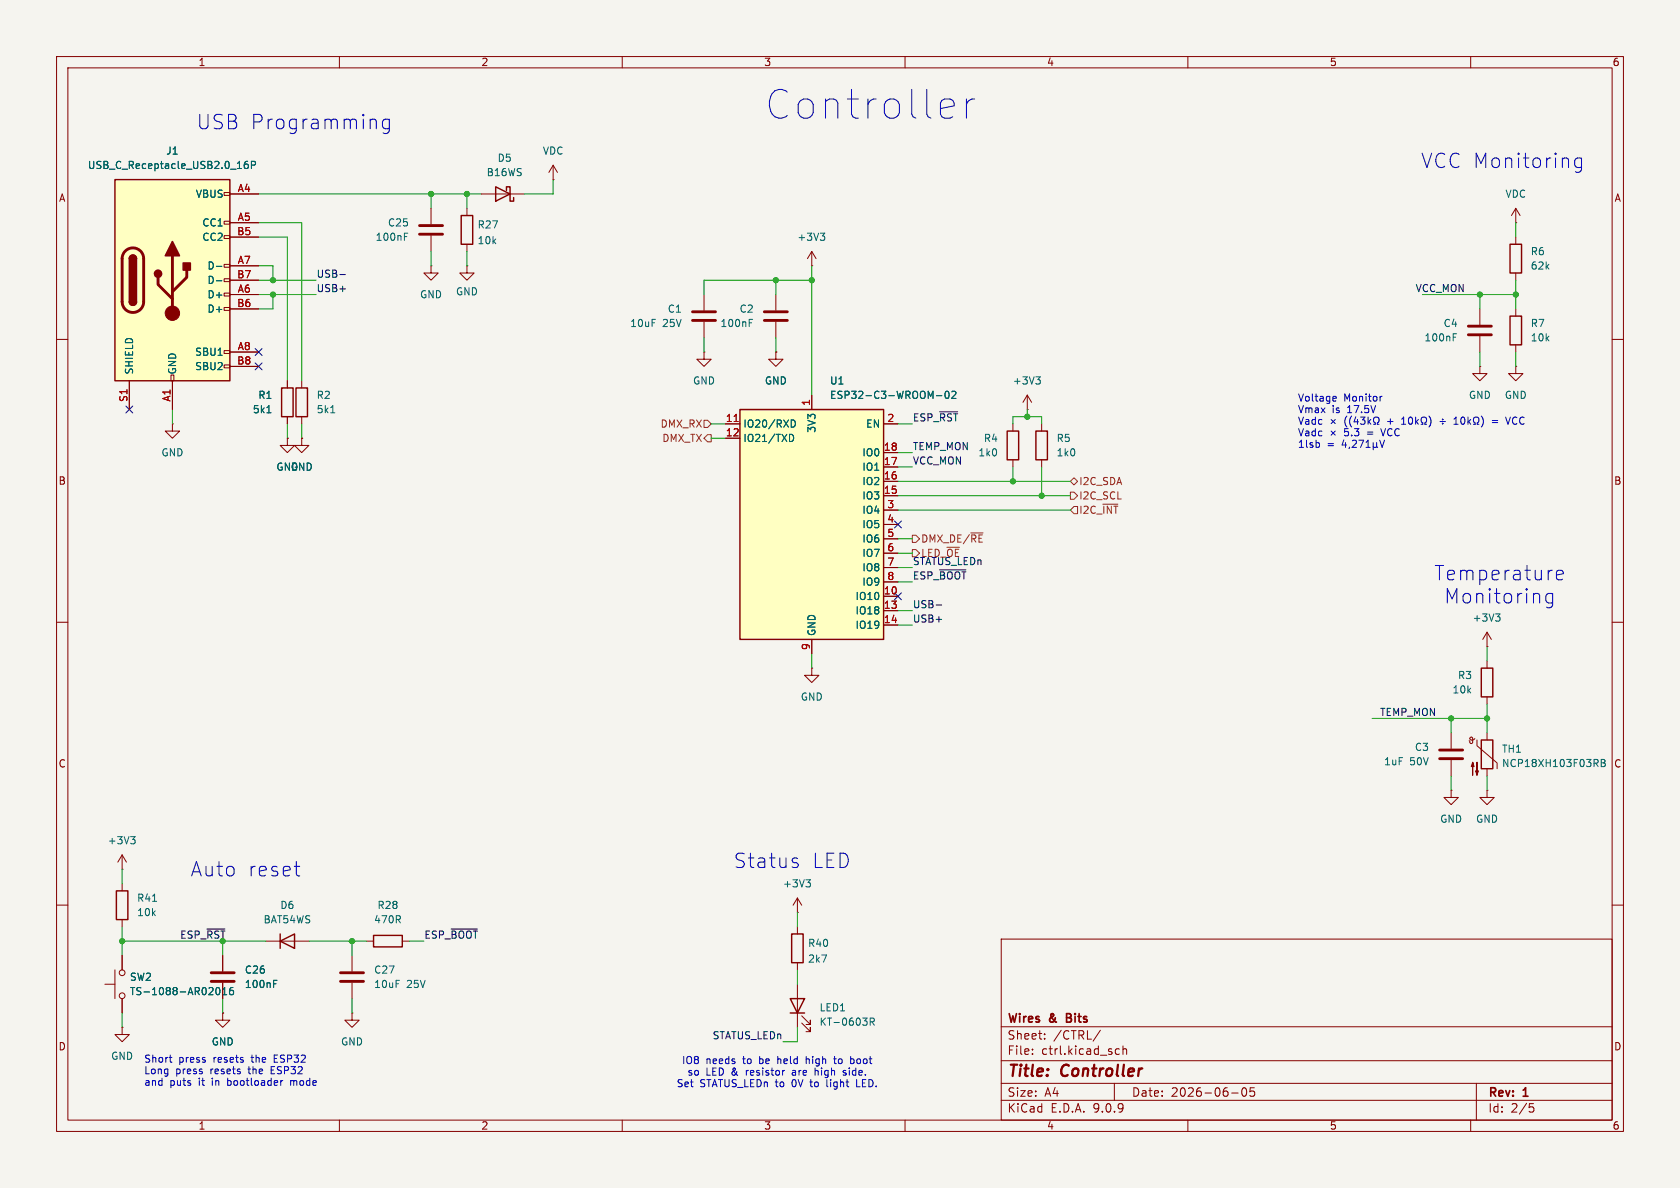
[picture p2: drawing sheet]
<svg xmlns="http://www.w3.org/2000/svg" width="297mm" height="210mm" viewBox="0 0 297 210" stroke-linecap="round" stroke-linejoin="round" font-family="sans-serif">
<path d="M0 0h297v210h-297z" fill="#f5f4ef" stroke="#f5f4ef" stroke-width=".18"/>
<g fill="none" stroke="#840000" stroke-width=".18">
<path d="M10 10h277v190h-277zM12 12h273v186h-273zM60 10v2M110 10v2M160 10v2M210 10v2M260 10v2M268 39.4h.1M268 36.8v2.6M268 36.8l-.8 1.3M268 36.8l.7 1.3M261.6 54.6v2.8"/>
<path d="M261.6 59.4v2.8M268 41.9v1.3M268 48.3v1.2M268 54.6v1.3M10 60h2M50.8 77.5v1.2h1.3l-1.3 1.3-1.3-1.3h1.3M50.8 77.5h.1M50.8 67.3v1.3M50.8 73.7v1.2M53.3 77.5v1.2h1.3l-1.3 1.3-1.2-1.3h1.2M53.3 77.5h.1M53.3 67.3v1.3"/>
<path d="M53.3 73.7v1.2M184.1 74.9v1.3M261.6 64.8v1.2h1.3l-1.3 1.3-1.3-1.3h1.3M261.6 64.8h.1M268 64.8v1.2h-1.3l1.3 1.3 1.2-1.3h-1.2M268 64.8h.1M268 61v1.2M285 60h2M184.1 81.3v1.3M10 110h2M262.9 114.3h.1M262.9 111.8l.8 1.2"/>
<path d="M262.9 111.8l-.8 1.2M262.9 111.8v2.5M262.9 116.8v1.3M285 110h2M256.5 129.5v2.8M256.5 134.4v2.8M262.9 123.2v1.3M21.6 153.7h.1M21.6 151.1l-.8 1.3M21.6 151.1l.8 1.3M21.6 151.1v2.6M21.6 156.2v1.3"/>
<path d="M10 160h2M21.6 162.6v1.2M39.4 179.1v1.2h1.2l-1.2 1.3-1.3-1.3h1.3M39.4 179.1h.1M47 166.4h7.6M62.2 179.1v1.2h1.3l-1.3 1.3-1.2-1.3h1.2M62.2 179.1h.1M62.2 168.9v2.8M62.2 173.7v2.8M64.8 166.4h1.2M71.1 166.4h1.3M177 166h108v32h-108z"/>
<path d="M285 160h2M60 198v2M110 198v2M160 198v2M177 194.5h108M177 191.5h108M177 187.5h108M177 181.5h108M182.5 186.3v.1M182.5 185.5v.1M184.7 183.6v.1M184.7 182.8v.1"/>
<path d="M194.5 182.1l-1.3 2M197 191.5v3M197.3 186.3h.6M197.3 185.5h.6M198.5 185.5l.2-.1 .4 .1 .1 .9M198.5 184.9v1.5M210 198v2M217.7 193.2h1.2M219.7 192.4l.2-.1a.81 .81 0 0 1 .6 .6 .81 .81 0 0 1-.3 .8l-.2 .1a.81 .81 0 0 1-.3-1.4zM221.7 192.3h-.7v.7l.2-.1h.5l.1 .3-.1 .5-.2 .1-.5-.1M260 198v2M261 191.5v6.5"/>
<path d="M270.4 195.1h.7M270.5 195.7h.4l.3 .3-.2 .5-.5 .1"/>
</g>
<path d="M188.6 179.9h.5M189.1 179.2h-.5v1.5h.5" fill="none" stroke="#840000" stroke-width=".3"/>
<path d="M267 55.9h2v5.1h-2zM267 43.2h2v5.1h-2zM49.8 68.6h2v5.1h-2zM52.3 68.6h2.1v5.1h-2.1zM183.1 76.2h2.1v5.1h-2.1zM261.9 118.1h2v5.1h-2zM20.6 157.5h2v5.1h-2zM49.5 166.4l2.6-1.3v2.5zM49.5 165.1v2.5M66 165.4h5.1v2h-5.1z" fill="none" stroke="#840000" stroke-width=".25"/>
<path d="M256.9 59.6h.4M256.9 59h.6M47.2 73h.7M58.5 73h.7M264.9 109l.3 .3v.3l-.3 .2M265.2 108.5l-.4 .5M23.1 147.9h.8l-.4 .5M23.6 148.4l.3 .2v.3l-.3 .3M27 159.3h.7" fill="none" stroke="#006464" stroke-width=".18"/>
<path d="M259.6 57.7h4.1M259.6 59.2h4.1M254.5 132.6h4.1M254.5 134.1h4.1M60.2 172h4.1M60.2 173.5h4.1" fill="none" stroke="#840000" stroke-width=".51"/>
<path d="M20.3 31.8h20.3v35.5h-20.3z" fill="#ffffc2"/>
<g fill="none" stroke="#840000" stroke-width=".18">
<path d="M39.6 34h1v.5h-1zM39.6 39.1h1v.5h-1zM40.6 34.3h5.1M40.6 39.4h5.1M76.2 36.8v2.8M82.5 36.8v1.3M85.1 34.3h7.6M97.8 31.8h.1M97.8 29.2l-.8 1.3M97.8 29.2l.8 1.3M97.8 29.2v2.6M39.6 41.7h1v.5h-1z"/>
<path d="M39.6 46.7h1v.5h-1zM39.6 49.3h1v.5h-1zM39.6 51.8h1v.5h-1zM39.6 54.4h1v.5h-1zM40.6 41.9h5.1M40.6 47h5.1M40.6 49.5h5.1M40.6 52.1h5.1M40.6 54.6h5.1M76.2 47v1.3h1.3l-1.3 1.2-1.3-1.2h1.3M76.2 47h.1M76.2 41.7v2.8"/>
<path d="M82.5 47v1.3h1.3l-1.3 1.2-1.2-1.2h1.2M82.5 47h.1M82.5 43.2v1.3M22.9 67.3v5.1M30.2 66.3h.5v1h-.5zM30.5 74.9v1.3h1.2l-1.2 1.3-1.3-1.3h1.3M30.5 74.9h.1M30.5 67.3v5.1M39.6 62h1v.5h-1zM39.6 64.5h1v.5h-1zM40.6 62.2h5.1M40.6 64.8h5.1"/>
<path d="M141 163.8v1.3M141 170.2v1.3"/>
</g>
<path d="M20.3 31.8h20.3v35.5h-20.3zM81.5 38.1h2.1v5.1h-2.1zM87.6 33l2.6 1.3-2.6 1.3zM89.5 33.7v-.7h.7v2.6h.6v-.7M22.9 45.7a.64 .64 0 0 1 .6-.6 .64 .64 0 0 1 .6 .6M22.9 53.3a.64 .64 0 0 0 .6 .7 .64 .64 0 0 0 .6-.7M140 165.1h2v5.1h-2z" fill="none" stroke="#840000" stroke-width=".25"/>
<path d="M74.2 39.9h4M22.1 44.4a1.9 1.9 0 0 1 2.1-.4 1.9 1.9 0 0 1 1.2 1.7v7.6a1.91 1.91 0 0 1-1.9 1.9 1.91 1.91 0 0 1-1.9-1.9v-7.7l.2-.7zM27.9 49v1.3l2.6 2.5M30.5 45.2v10.2M33 47.8v1.2l-2.5 2.6M74.2 41.4h4" fill="none" stroke="#840000" stroke-width=".51"/>
<g fill="#840000" stroke="#840000" stroke-width=".25">
<path d="M22.9 45.7h1.2v7.6h-1.2z"/>
<path d="M23 45.3a.64 .64 0 0 1 .7-.2 .64 .64 0 0 1 .4 .6h-1.2z"/>
<path d="M22.9 53.3h1.2a.64 .64 0 0 1-.6 .7 .64 .64 0 0 1-.6-.7z"/>
<path d="M30.5 42.7l1.2 2.5h-2.5z"/>
<path d="M32.4 46.5h1.3v1.3h-1.3z"/>
<circle cx="27.9" cy="48.4" r=".63"/>
</g>
<circle cx="30.5" cy="55.4" r="1.27" fill="#840000" stroke="#840000" stroke-width=".18"/>
<path d="M43.8 28.5l-.4 .1a.86 .86 0 0 0 0 1.2l.4-.1 .1-.5-.2-.2-.4 .1-.1 .1M44.4 29.2l.7-.1 .1-.2-.1-.3-.7-.1v1.3M38.3 47.1h.9M38.3 49.6h.9M71.5 41.8h.4M71.5 41.2h.6" fill="none" stroke="#006464" stroke-width=".18"/>
<path d="M130.8 72.4h25.4v40.6h-25.4z" fill="#ffffc2"/>
<path d="M130.8 72.4h25.4v40.6h-25.4zM178.1 76.2h2v5.1h-2zM261.9 130.8h2v5.1h-2zM139.7 176.5h2.5l-1.2 2.6zM139.7 179.1h2.5" fill="none" stroke="#840000" stroke-width=".25"/>
<g fill="none" stroke="#840000" stroke-width=".18">
<path d="M40.6 34.3h5.1M40.6 39.4h5.1M40.6 41.9h5.1M40.6 47h5.1M40.6 49.5h5.1M40.6 52.1h5.1M40.6 54.6h5.1M124.5 52.1v2.8M124.5 56.9v2.8M137.2 52.1v2.8M137.2 56.9v2.8M143.5 47h.1"/>
<path d="M143.5 44.5v2.5M143.5 44.5l-.8 1.2M143.5 44.5l.8 1.2M22.9 67.3v5.1M30.5 67.3v5.1M40.6 62.2h5.1M40.6 64.8h5.1M50.8 77.5h.1M50.8 67.3v1.3M50.8 73.7v1.2M53.3 77.5h.1M124.5 62.2v1.3h1.2l-1.2 1.3-1.3-1.3h1.3"/>
<path d="M124.5 62.2h.1M128.3 74.9h2.5M128.3 77.5h2.5M137.2 62.2v1.3h1.2l-1.2 1.3-1.3-1.3h1.3M137.2 62.2h.1M143.5 69.9v2.5M156.2 74.9h2.5M179.1 74.9v1.3M181.6 72.4h.1M181.6 69.9l-.8 1.2M181.6 69.9l.8 1.2M181.6 69.9v2.5"/>
<path d="M156.2 80h2.5M156.2 82.6h2.5M156.2 85.1h2.5M156.2 87.6h2.5M156.2 90.2h2.5M156.2 92.7h2.5M156.2 95.3h2.5M156.2 97.8h2.5M179.1 81.3v1.3M143.5 118.1v1.3h1.3l-1.3 1.3-1.3-1.3h1.3M143.5 118.1h.1M143.5 113v2.6"/>
<path d="M156.2 100.3h2.5M156.2 102.9h2.5M156.2 105.4h2.5M156.2 108h2.5M156.2 110.5h2.5M256.5 139.7v1.3h1.3l-1.3 1.2-1.2-1.2h1.2M256.5 139.7h.1M260.7 130.6l-.2 .2h-.4l-.2-.1v-.3l.2-.1 .2 .2v.7l-.1 .2h-.3l-.2-.5M261.1 130.8v1l3.6 3.1v1M262.9 139.7v1.3h-1.3l1.3 1.2 1.3-1.2h-1.3M262.9 139.7h.1M262.9 129.5v1.3"/>
<path d="M262.9 135.9v1.3M141 158.8v2.5M141 158.8l-.8 1.2M141 158.8l.7 1.2M18.5 174h1.8M20.3 171.5v5M21.6 168.9v2.6M21.6 176.5v2.6M39.4 179.1h.1M39.4 168.9v2.8M39.4 173.7v2.8M141 161.3h.1"/>
<path d="M141 174v7.6M141.7 179.6l1.6 1.5v-.8v.8h-.8M21.6 181.6v1.3h1.3l-1.3 1.3-1.3-1.3h1.3M21.6 181.6h.1M141.7 180.8l1.6 1.6v-.8v.8h-.8"/>
<circle cx="21.6" cy="172" r=".51"/>
<circle cx="21.6" cy="176" r=".51"/>
</g>
<g fill="none" stroke="#006464" stroke-width=".18">
<path d="M43.8 28.5l-.4 .1a.86 .86 0 0 0 0 1.2l.4-.1 .1-.5-.2-.2-.4 .1-.1 .1M44.4 29.2l.7-.1 .1-.2-.1-.3-.7-.1v1.3M38.3 47.1h.9M38.3 49.6h.9M132.5 57.1h.4M132.5 56.5h.6M145 41.2h.8l-.4 .5M145.6 41.7l.2 .2v.3l-.2 .3M47.2 73h.7M139.6 76.8a.64 .64 0 0 1 .7 .6 .64 .64 0 0 1-.7 .6M139.9 74.2a.64 .64 0 0 1 .7 .7 .64 .64 0 0 1-.7 .6M165.5 69.9h1"/>
<path d="M167.2 69.3l.2-.1a.68 .68 0 0 1 .4 .6 .68 .68 0 0 1-.4 .6l-.2-.1-.1-.4zM168.3 69.3l.5-.1 .2 .3-.8 .9h.8M183.1 66.6h.8l-.4 .5M183.7 67.1l.2 .2v.3l-.2 .3M283.1 134.2h.4l.2 .3-.2 .4 .2 .1 .1 .3-.2 .2h-.5zM283.1 134.9h.4M142.5 155.5h.8l-.5 .5M143 156l.3 .2v.3l-.3 .3M38.2 175.1l.1-.4 .2-.1a.68 .68 0 0 1 .4 .6 .68 .68 0 0 1-.4 .6l-.2-.1-.1-.3M39.4 175.8h.7M39.4 174.9l.3-.3v1.2M41.2 174.6h-.4a.86 .86 0 0 0 0 1.2l.4-.1 .1-.4-.2-.2h-.3l-.2 .2"/>
<path d="M48.4 173.9h.4M48.4 173.3h.6M153.8 180.6h.6l.2-.2-.1-.3-.7-.1v1.2M154.1 180.6l.5 .6"/>
</g>
<path d="M129.8 74.5h.7" fill="none" stroke="#a90000" stroke-width=".18"/>
<path d="M122.4 55.1h4.1M122.4 56.6h4.1M135.1 55.1h4.1M135.1 56.6h4.1M37.3 172h4.1M37.3 173.5h4.1" fill="none" stroke="#840000" stroke-width=".51"/>
<g fill="#840000" stroke="#840000" stroke-width=".18">
<path d="M260.3 134.7l.3 .8h-.5l.2-.8v2.3z"/>
<path d="M261.1 134.7v2.3l-.2-.7h.5l-.3 .7z"/>
</g>
<path d="M124.5 74.3h.6l.6 .6-.6 .7h-.6zM125.1 76.8h.6v1.3h-.6l-.6-.6zM161.3 94.6h.6l.7 .7-.7 .6h-.6zM161.3 97.2h.6l.7 .6-.7 .6h-.6zM189.2 87h.7l.6 .6-.6 .7h-.7zM189.2 85.1l.7-.6 .6 .6-.6 .6zM189.9 89.5h.6v1.3h-.6l-.7-.6z" fill="none" stroke="#725600" stroke-width=".18"/>
<path d="M60.1 48.5h1M166.1 72.8h3.2M165.5 107h1M166.1 100.7h4.7M36.6 164.2h3.2M79.8 164.2h4.6" fill="none" stroke="#0f0f0f" stroke-width=".18"/>
<g fill="none" stroke="#009600" stroke-width=".18">
<path d="M45.7 39.4h7.6v27.9M45.7 34.3h39.4M76.2 34.3v2.5M82.5 34.3v2.5M97.8 31.8v2.5h-5.1M268 39.4v2.5M45.7 49.5h10.2M45.7 47h2.6v2.5M45.7 41.9h5.1v25.4M45.7 52.1h10.2M48.3 52.1v2.5h-2.6M76.2 44.5v2.5"/>
<path d="M82.5 44.5v2.5M124.5 59.7v2.5M137.2 49.5v2.6M137.2 59.7v2.5M143.5 49.5h-19v2.6M143.5 47v22.9M251.5 52.1h16.5M261.6 52.1v2.5M268 49.5v5.1M30.5 72.4v2.5M50.8 74.9v2.6M53.3 74.9v2.6"/>
<path d="M125.7 77.5h2.6M125.7 74.9h2.6M158.7 74.9h2.6M179.1 74.9v-1.2h5v1.2M181.6 72.4v1.3M261.6 62.2v2.6M268 62.2v2.6M158.7 85.1h30.5M158.7 95.3h2.6M158.7 82.6h2.6M158.7 80h2.6M158.7 87.6h30.5"/>
<path d="M158.7 97.8h2.6M158.7 90.2h30.5M179.1 82.6v2.5M184.1 82.6v5M143.5 115.6v2.5M158.7 108h2.6M158.7 110.5h2.6M158.7 100.3h2.6M158.7 102.9h2.6M262.9 114.3v2.5M242.6 127h20.3M256.5 127v2.5"/>
<path d="M256.5 137.2v2.5M262.9 124.5v5M262.9 137.2v2.5M21.6 153.7v2.5M21.6 163.8v5.1M21.6 179.1v2.5M21.6 166.4h25.4M39.4 166.4v2.5M39.4 176.5v2.6M54.6 166.4h10.2M62.2 166.4v2.5M62.2 176.5v2.6"/>
<path d="M72.4 166.4h2.5M141 161.3v2.5M141 171.5v2.5M141 181.6v2.6h-2.6"/>
</g>
<path d="M22.3 71.8l1.2 1.2M23.5 71.8l-1.2 1.2M45.1 64.2l1.2 1.2M45.1 61.6l1.2 1.2M46.3 64.2l-1.2 1.2M46.3 61.6l-1.2 1.2M158.1 92.1l1.3 1.2M159.4 92.1l-1.3 1.2M158.1 104.8l1.3 1.2M159.4 104.8l-1.3 1.2" fill="none" stroke="#000084" stroke-width=".18"/>
<g fill="none" stroke="#0000c2" stroke-width=".18">
<path d="M168.4 17.7l.3 .5v.5l-2.4 .5M170.9 17.5v3.4M172.3 17.5a1.3 1.3 0 0 0-1.4 1M66.4 21.2l.1 .2v1.4M68.8 21.1v2a.69 .69 0 0 1-1.1 .4M68.8 21.2l-.7-.1-.5 .5v.7l.3 .3 .2 .2 .7-.2M279.6 27.9v2.1a.69 .69 0 0 1-1.1 .3M279.6 28l-.7-.1-.5 .5v.7l.2 .4 .3 .1 .7-.1M233.2 78.3l.1 .2-.1 .5M235.3 74.2l.8 .7M235.3 76.2l.8 .7M235.8 70.1h.4v.3l-.6 .1"/>
<path d="M236.1 74.2l-.8 .7M236.1 76.2l-.8 .7M236.2 70.8l-.4 .1M237.6 77.8l-.3 .9h.7M237.9 78.2v.9M238 73.6a1.47 1.47 0 0 0 .1 1.9M238.4 75.8h-.7v.6l.2-.1h.4l.1 .2v.4l-.2 .1-.5-.1M238.6 79l-.1 .3M238.9 73.6a1.47 1.47 0 0 0 .1 1.9M239 76.9v.1M239.1 77.9l.5-.1 .2 .4-.8 .9h.8M239.4 75.8h.8l-.4 .5 .4 .1v.5l-.2 .1-.6-.1"/>
<path d="M239.7 73.7l-.3 .9h.8M240 74.2v.8M240.2 77.8h.9l-.6 1.3M241.3 73.7l-.4 .5 .4 .1v.6l-.2 .1-.6-.1M241.5 78.2l.4-.4v1.3M241.5 79.1h.7M241.9 73.7v1.3M242 74.5l.3 .5M242.3 74.2l-.4 .4M242.8 78.9l.1 .2h.3l.2-.2M242.8 78.2v1.3M243.2 73.7l-.2 .1a.58 .58 0 0 0 .1 1v.2h-.3"/>
<path d="M243.4 78.9l.2 .2M243.4 78.2v.7M243.4 73.7l.2 .1a.58 .58 0 0 1-.1 1v.2h.3M243.9 77.8l.4 1.3 .5-1.3M244.1 75.8l.4 1.2M244.3 70.1l-.3 .1M247.8 75h.7M247.8 74.1l.3-.4v1.3M249.1 73.9l.2-.2a.68 .68 0 0 1 .4 .7 .68 .68 0 0 1-.4 .6l-.2-.1-.1-.4zM250.3 73.7v1.3M250.4 74.5l.3 .5M250.7 74.2l-.4 .4"/>
<path d="M251.2 75h.3v-.2a.54 .54 0 0 1-.2-.8 .54 .54 0 0 1 .7-.2 .58 .58 0 0 1-.1 1v.2h.3M252.6 73.5a1.46 1.46 0 0 1 0 2M254.6 74.5h.9M255 74.8v.1M255 74.1v.1M257 75h.8M257 74.1l.4-.4v1.3M258.4 73.9l.2-.2a.68 .68 0 0 1 .4 .7 .68 .68 0 0 1-.4 .6l-.2-.1-.2-.4zM259.5 73.7v1.3M259.6 74.5l.4 .5M260 74.2l-.5 .4M260.5 75h.3v-.2a.54 .54 0 0 1-.3-.8 .54 .54 0 0 1 .8-.2 .58 .58 0 0 1-.1 1v.2h.3"/>
<path d="M261.9 73.5a1.46 1.46 0 0 1 0 2M263.8 74.3h1M263.8 74.7h1M266.2 73.7l.4 1.3 .4-1.3M268.2 73.9a.6 .6 0 0 0-.9 .4 .6 .6 0 0 0 .6 .7l.3-.1M269.4 73.9a.6 .6 0 0 0-.8 .4 .6 .6 0 0 0 .6 .7l.2-.1M274.5 105l-.7-.1-.5 .5v.7l.2 .4 .3 .1 .7-.1M274.5 104.9v2.1a.69 .69 0 0 1-1.1 .3M275.2 101.7l1.2-.3-.2-.5-.7-.1-.3 .4v.9l.1 .3 .2 .1 .7-.1M52 153.1h1M52.7 154.8h.3M140.4 152.5l.6 .1 .1 .4-.3 .4h-.5"/>
<path d="M140.4 151.7l.6 .1M29.9 186.9h.5M30.2 187.7l.2 .1M50 191l-.4 .3M51.4 191v.9M51.6 191l-.2 .1M138.7 189.2l-.2 .1M142.5 186.8v1.2M142.7 187.2l-.2 .1M144.1 188.8v1.3M144.2 189.3h-.1M146.2 190.8v1.1l.2 .2"/>
<path d="M147.4 187.2h.4M147.5 186.8v1l.3 .2M149.1 190l.3 .1M149.4 189.2l-.3 .2v.2h.3M150.4 187.2h.3l.2 .1M150.9 187.9l-.2 .1h-.3M151.4 190.8v1.3h.6"/>
</g>
<g fill="#009600" stroke="#009600" stroke-width=".18">
<circle cx="143.5" cy="49.5" r=".46"/>
<circle cx="137.2" cy="49.5" r=".46"/>
<circle cx="21.6" cy="166.4" r=".46"/>
<circle cx="62.2" cy="166.4" r=".46"/>
<circle cx="76.2" cy="34.3" r=".46"/>
<circle cx="48.3" cy="49.5" r=".46"/>
<circle cx="48.3" cy="52.1" r=".46"/>
<circle cx="82.5" cy="34.3" r=".46"/>
<circle cx="256.5" cy="127" r=".46"/>
<circle cx="268" cy="52.1" r=".46"/>
<circle cx="261.6" cy="52.1" r=".46"/>
<circle cx="262.9" cy="127" r=".46"/>
<circle cx="181.6" cy="73.7" r=".46"/>
<circle cx="184.1" cy="87.6" r=".46"/>
<circle cx="179.1" cy="85.1" r=".46"/>
</g>
<text font-size="7.1" fill="#0000c2" x="135.3" y="21.3">Controller</text>
<g font-size="3.5" fill="#0000c2">
<text x="34.7" y="23.1">USB Programming</text>
<text x="251.2" y="30">VCC Monitoring</text>
<text x="253.5" y="102.8">Temperature</text>
<text x="255.3" y="106.9">Monitoring</text>
<text x="33.7" y="155.2">Auto</text>
<text x="43.8" y="155.2">reset</text>
<text x="129.5" y="153.7">Status</text>
<text x="143.4" y="153.7">LED</text>
</g>
<g font-size="2.8" fill="#840000">
<text x="178" y="190.9">Title:</text>
<text x="187.7" y="190.9">Controller</text>
</g>
<g font-size="2.1" fill="#840000">
<text x="178" y="184">Sheet:</text>
<text x="178" y="181.2">Wires</text>
<text x="185.6" y="181.2">&amp;</text>
<text x="186.2" y="184">/CTRL/</text>
<text x="189.2" y="181.2">Bits</text>
<text x="178" y="186.7">File:</text>
<text x="184.1" y="186.7">ctrl.kicad_sch</text>
<text x="178" y="196.9">KiCad</text>
<text x="178" y="194.1">Size:</text>
<text x="184.7" y="194.1">A4</text>
<text x="185.7" y="196.9">E.D.A.</text>
<text x="193.3" y="196.9">9.0.9</text>
<text x="200" y="194.1">Date:</text>
<text x="207" y="194.1">2026-06-05</text>
<text x="263" y="194.3">Rev:</text>
<text x="263" y="196.9">Id:</text>
<text x="267.1" y="196.9">2/5</text>
<text x="269.4" y="194.3">1</text>
</g>
<g font-size="1.8" fill="#840000">
<text x="35" y="11.9">1</text>
<text x="85" y="11.9">2</text>
<text x="135" y="11.9">3</text>
<text x="185" y="11.9">4</text>
<text x="235" y="11.9">5</text>
<text x="285" y="11.9">6</text>
<text x="10.3" y="35.9">A</text>
<text x="285.3" y="35.9">A</text>
<text x="10.3" y="85.9">B</text>
<text x="285.3" y="85.9">B</text>
<text x="10.3" y="135.9">C</text>
<text x="285.3" y="135.9">C</text>
<text x="10.3" y="185.9">D</text>
<text x="285.3" y="185.9">D</text>
<text x="35" y="199.9">1</text>
<text x="85" y="199.9">2</text>
<text x="135" y="199.9">3</text>
<text x="185" y="199.9">4</text>
<text x="235" y="199.9">5</text>
<text x="285" y="199.9">6</text>
</g>
<g font-size="1.8" fill="#006464">
<text x="29.3" y="27.5">J1</text>
<text x="87.9" y="28.8">D5</text>
<text x="95.9" y="27.5">VDC</text>
<text x="15.4" y="30.1">USB_C_Receptacle_USB2.0_16P</text>
<text x="34.5" y="35.2">VBUS</text>
<text x="85.9" y="31.3">B16WS</text>
<text x="266.1" y="35.2">VDC</text>
<text x="35.7" y="40.2">CC1</text>
<text x="68.5" y="40.2">C25</text>
<text x="84.3" y="40.6">R27</text>
<text x="35.7" y="42.8">CC2</text>
<text x="36.6" y="47.9">D-</text>
<text x="66.3" y="42.8">100nF</text>
<text x="84.3" y="43.4">10k</text>
<text x="140.9" y="42.8">+3V3</text>
<text x="270.5" y="45.3">R6</text>
<text x="270.5" y="47.9">62k</text>
<text x="36.6" y="50.4">D-</text>
<text x="36.6" y="52.9">D+</text>
<text x="74.2" y="52.9">GND</text>
<text x="80.5" y="52.4">GND</text>
<text x="36.6" y="55.5">D+</text>
<text x="111.3" y="58">10uF</text>
<text x="117.1" y="58">25V</text>
<text x="118" y="55.5">C1</text>
<text x="127.3" y="58">100nF</text>
<text x="130.7" y="55.5">C2</text>
<text x="255.1" y="58">C4</text>
<text x="270.5" y="58">R7</text>
<text x="34.4" y="63.1">SBU1</text>
<text x="34.4" y="65.6">SBU2</text>
<text x="251.7" y="60.6">100nF</text>
<text x="270.5" y="60.6">10k</text>
<text x="23.7" y="66.3" transform="rotate(-90 23.7 66.3)">SHIELD</text>
<text x="31.3" y="66.3" transform="rotate(-90 31.3 66.3)">GND</text>
<text x="45.6" y="70.7">R1</text>
<text x="55.9" y="70.7">R2</text>
<text x="122.4" y="68.2">GND</text>
<text x="135.1" y="68.2">GND</text>
<text x="146.6" y="68.2">U1</text>
<text x="146.6" y="70.7">ESP32-C3-WROOM-02</text>
<text x="179" y="68.2">+3V3</text>
<text x="259.6" y="70.7">GND</text>
<text x="265.9" y="70.7">GND</text>
<text x="44.6" y="73.3">5k1</text>
<text x="55.9" y="73.3">5k1</text>
<text x="131.3" y="75.8">IO20/RXD</text>
<text x="144.4" y="76.6" transform="rotate(-90 144.4 76.6)">3V3</text>
<text x="153" y="75.8">EN</text>
<text x="28.4" y="80.9">GND</text>
<text x="48.8" y="83.4">GND</text>
<text x="51.3" y="83.4">GND</text>
<text x="131.3" y="78.3">IO21/TXD</text>
<text x="152.4" y="80.9">IO0</text>
<text x="152.4" y="83.4">IO1</text>
<text x="172.9" y="80.9">1k0</text>
<text x="173.8" y="78.3">R4</text>
<text x="186.7" y="78.3">R5</text>
<text x="186.7" y="80.9">1k0</text>
<text x="152.4" y="86">IO2</text>
<text x="152.4" y="88.5">IO3</text>
<text x="152.4" y="91">IO4</text>
<text x="152.4" y="93.6">IO5</text>
<text x="152.4" y="96.1">IO6</text>
<text x="152.4" y="98.7">IO7</text>
<text x="152.4" y="101.2">IO8</text>
<text x="151.1" y="106.3">IO10</text>
<text x="152.4" y="103.7">IO9</text>
<text x="144.4" y="112.5" transform="rotate(-90 144.4 112.5)">GND</text>
<text x="151.1" y="108.8">IO18</text>
<text x="151.1" y="111.4">IO19</text>
<text x="260.2" y="110.1">+3V3</text>
<text x="141.5" y="124.1">GND</text>
<text x="256.7" y="122.8">10k</text>
<text x="257.7" y="120.2">R3</text>
<text x="244.6" y="135.5">1uF</text>
<text x="249.2" y="135.5">50V</text>
<text x="250" y="132.9">C3</text>
<text x="265.4" y="133.3">TH1</text>
<text x="265.4" y="135.8">NCP18XH103F03RB</text>
<text x="18.9" y="149.5">+3V3</text>
<text x="254.5" y="145.6">GND</text>
<text x="260.9" y="145.6">GND</text>
<text x="24.1" y="159.6">R41</text>
<text x="49.5" y="160.9">D6</text>
<text x="66.6" y="160.9">R28</text>
<text x="138.3" y="157.1">+3V3</text>
<text x="24.1" y="162.2">10k</text>
<text x="46.5" y="163.4">BAT54WS</text>
<text x="66" y="163.4">470R</text>
<text x="142.8" y="167.6">R40</text>
<text x="22.9" y="173.6">SW2</text>
<text x="43.2" y="172.3">C26</text>
<text x="66" y="172.3">C27</text>
<text x="142.8" y="170.4">2k7</text>
<text x="22.9" y="176.1">TS-1088-AR02016</text>
<text x="43.2" y="174.9">100nF</text>
<text x="66" y="174.9">10uF</text>
<text x="71.9" y="174.9">25V</text>
<text x="144.8" y="179">LED1</text>
<text x="37.3" y="185">GND</text>
<text x="60.2" y="185">GND</text>
<text x="144.8" y="181.5">KT-0603R</text>
<text x="19.6" y="187.6">GND</text>
</g>
<g font-size="1.8" fill="#a90000">
<text x="41.9" y="34">A4</text>
<text x="41.8" y="41.7">B5</text>
<text x="41.9" y="39.1">A5</text>
<text x="41.9" y="46.7">A7</text>
<text x="41.8" y="49.3">B7</text>
<text x="41.9" y="51.8">A6</text>
<text x="41.8" y="54.4">B6</text>
<text x="41.8" y="64.5">B8</text>
<text x="41.9" y="62">A8</text>
<text x="22.6" y="71.2" transform="rotate(-90 22.6 71.2)">S1</text>
<text x="30.2" y="71.1" transform="rotate(-90 30.2 71.1)">A1</text>
<text x="143.3" y="71.8" transform="rotate(-90 143.3 71.8)">1</text>
<text x="128.2" y="74.7">11</text>
<text x="128.2" y="77.2">12</text>
<text x="156.8" y="74.7">2</text>
<text x="156.2" y="79.8">18</text>
<text x="156.2" y="82.3">17</text>
<text x="156.2" y="84.8">16</text>
<text x="156.2" y="87.4">15</text>
<text x="156.8" y="89.9">3</text>
<text x="156.8" y="92.5">4</text>
<text x="156.8" y="95">5</text>
<text x="156.8" y="97.5">6</text>
<text x="156.8" y="100.1">7</text>
<text x="156.2" y="105.2">10</text>
<text x="156.2" y="107.7">13</text>
<text x="156.8" y="102.6">8</text>
<text x="156.2" y="110.2">14</text>
<text x="143.3" y="115" transform="rotate(-90 143.3 115)">9</text>
</g>
<g font-size="1.8" fill="#0f0f0f">
<text x="55.9" y="49.2">USB-</text>
<text x="55.9" y="51.7">USB+</text>
<text x="250.2" y="51.7">VCC_MON</text>
<text x="161.3" y="74.6">ESP_~{RST}</text>
<text x="161.3" y="82.2">VCC_MON</text>
<text x="161.3" y="79.7">TEMP_MON</text>
<text x="161.3" y="100">STATUS_LEDn</text>
<text x="162.8" y="98.7">LED_~{OE}</text>
<text x="161.3" y="107.6">USB-</text>
<text x="161.3" y="102.5">ESP_~{BOOT}</text>
<text x="161.3" y="110.1">USB+</text>
<text x="243.9" y="126.7">TEMP_MON</text>
<text x="74.9" y="166">ESP_~{BOOT}</text>
<text x="125.9" y="183.8">STATUS_LEDn</text>
</g>
<g font-size="1.8" fill="#0000c2">
<text x="229.4" y="71.1">Voltage</text>
<text x="237.5" y="71.1">Monitor</text>
<text x="229.4" y="73.1">Vmax</text>
<text x="229.4" y="75.2">Vadc</text>
<text x="229.4" y="77.2">Vadc</text>
<text x="235.5" y="73.1">is</text>
<text x="238.3" y="73.1">17.5V</text>
<text x="241.9" y="77.2">=</text>
<text x="244.7" y="77.2">VCC</text>
<text x="245.5" y="75.2">+</text>
<text x="229.4" y="79.3">1lsb</text>
<text x="234.6" y="79.3">=</text>
<text x="25.4" y="187.9">Short</text>
<text x="25.4" y="190">Long</text>
<text x="31" y="190">press</text>
<text x="31.6" y="187.9">press</text>
<text x="37.3" y="190">resets</text>
<text x="37.8" y="187.9">resets</text>
<text x="44.2" y="190">the</text>
<text x="44.8" y="187.9">the</text>
<text x="48.3" y="190">ESP32</text>
<text x="48.9" y="187.9">ESP32</text>
<text x="120.5" y="188.3">IO8</text>
<text x="121.4" y="190.4">so</text>
<text x="124.8" y="190.4">LED &amp;</text>
<text x="124.8" y="188.3">needs</text>
<text x="131.5" y="188.3">to</text>
<text x="132.1" y="190.4">resistor</text>
<text x="134.5" y="188.3">be</text>
<text x="137.9" y="188.3">held</text>
<text x="140.5" y="190.4">are</text>
<text x="143.1" y="188.3">high</text>
<text x="144.7" y="190.4">high</text>
<text x="148.4" y="188.3">to</text>
<text x="149.9" y="190.4">side.</text>
<text x="151.4" y="188.3">boot</text>
<text x="25.4" y="192">and</text>
<text x="30" y="192">puts</text>
<text x="35.2" y="192">it</text>
<text x="37.7" y="192">in</text>
<text x="40.7" y="192">bootloader</text>
<text x="52" y="192">mode</text>
<text x="119.5" y="192.4">Set</text>
<text x="123.7" y="192.4">STATUS_LEDn to</text>
<text x="140.3" y="192.4">0V</text>
<text x="143.7" y="192.4">to</text>
<text x="146.8" y="192.4">light</text>
<text x="152.3" y="192.4">LED.</text>
</g>
<g font-size="1.8" fill="#725600">
<text x="116.7" y="75.8">DMX_RX</text>
<text x="117" y="78.3">DMX_TX</text>
<text x="190.7" y="88.5">I2C_SCL</text>
<text x="190.7" y="86">I2C_SDA</text>
<text x="190.7" y="91">I2C_~{INT}</text>
<text x="162.8" y="96.1">DMX_DE/~{RE}</text>
</g>
<text font-size="1.8" fill="#009600" x="31.7" y="166">ESP_~{RST}</text>
</svg>
